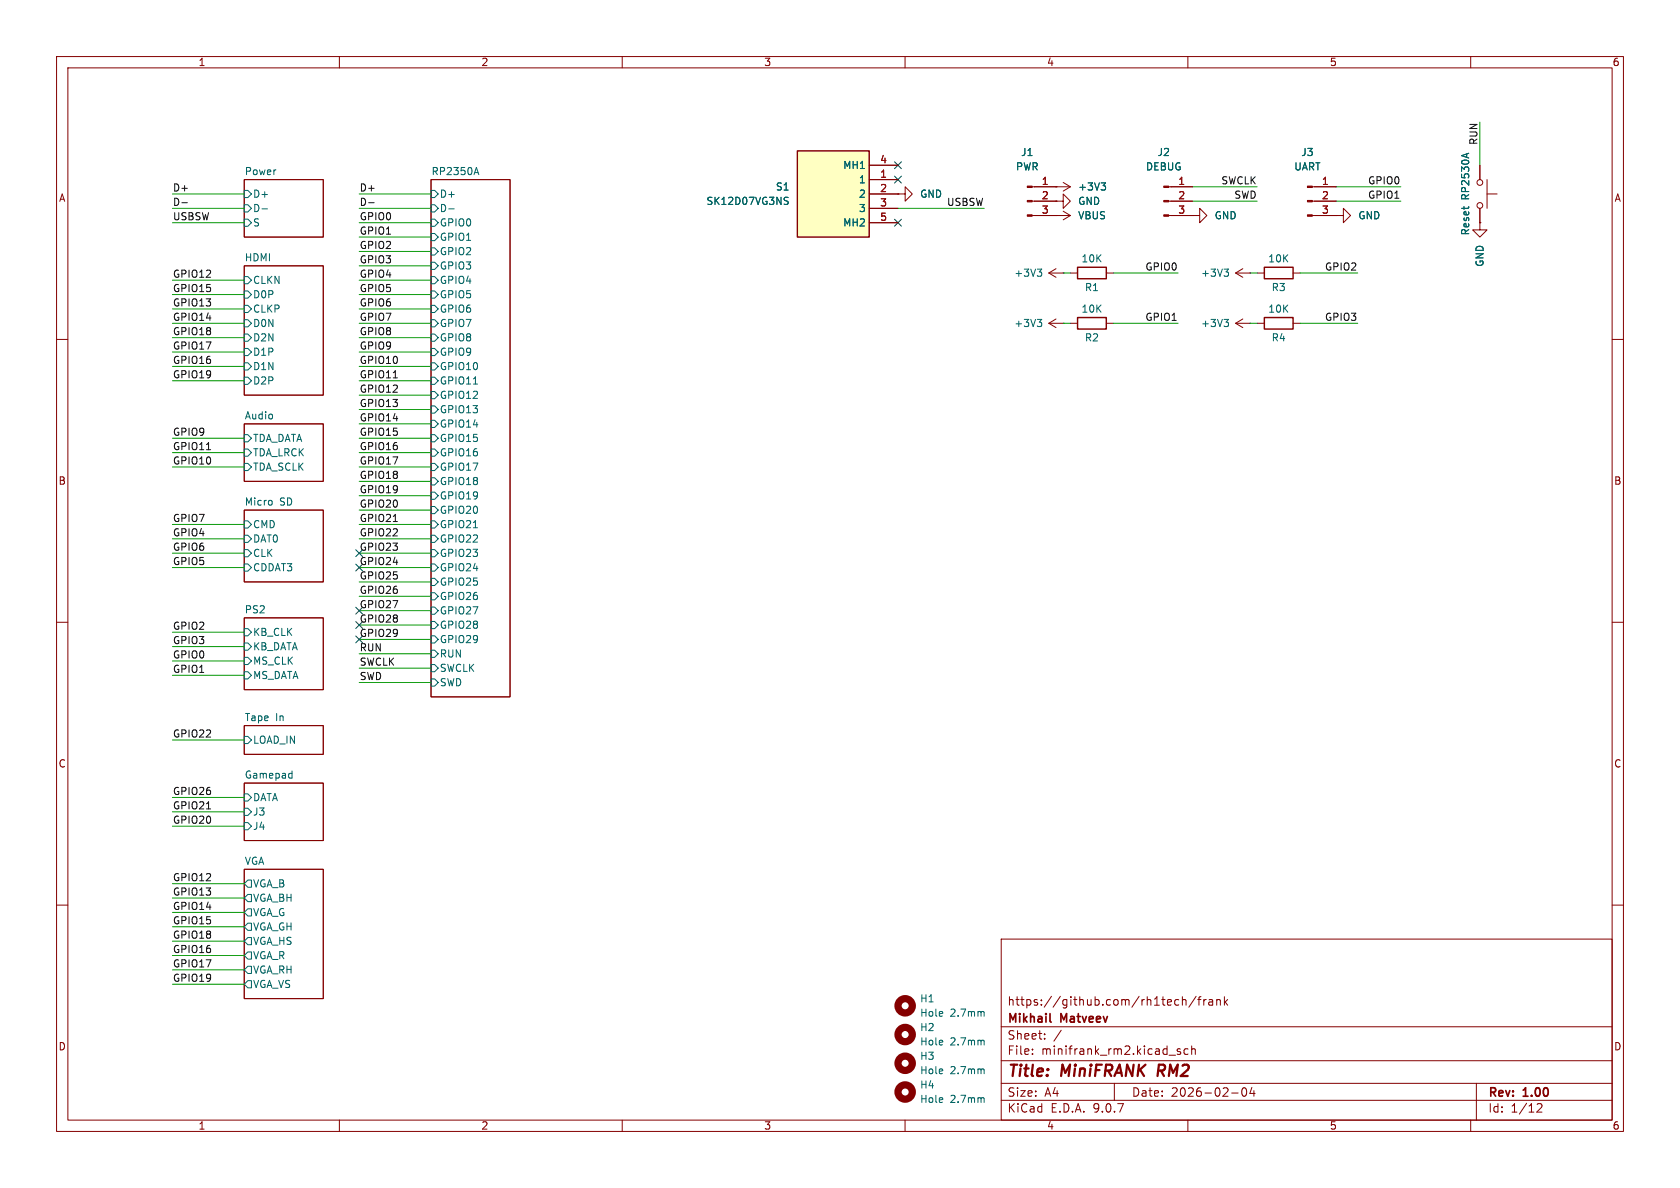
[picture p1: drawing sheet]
<svg xmlns="http://www.w3.org/2000/svg" width="297mm" height="210mm" viewBox="0 0 297 210" stroke-linecap="round" stroke-linejoin="round" font-family="sans-serif">
<g fill="none" stroke="#840000" stroke-width=".18">
<path d="M10 10h277v190h-277zM12 12h273v186h-273zM60 10v2M110 10v2M160 10v2M210 10v2M260 10v2M43.2 31.8h13.9v10.1h-13.9zM76.2 31.8h14v91.4h-14zM186.7 38.1h.1M186.7 35.6h1.3v-1.3l1.2 1.3-1.2 1.2v-1.2M186.7 35.6h.1"/>
<path d="M186.7 38.1h2.5M188 37.3l1.2 .8M189.2 38.1l-1.2 .8M232 38.1h4.2M232 33h4.2M232 35.6h4.2M236.2 38.1h1.3v-1.3l1.3 1.3-1.3 1.3v-1.3M236.2 38.1h.1M43.2 47h13.9v22.9h-13.9zM189.2 48.3h1.3M195.6 48.3h1.2M10 60h2"/>
<path d="M43.2 74.9h13.9v10.2h-13.9zM285 60h2M43.2 90.2h13.9v12.7h-13.9zM10 110h2M43.2 109.2h13.9v12.7h-13.9zM285 110h2M43.2 128.3h13.9v5.1h-13.9zM43.2 138.4h13.9v10.2h-13.9zM43.2 153.7h13.9v22.8h-13.9zM10 160h2M177 166h108v32h-108zM208 176.7l.4 .1"/>
<path d="M208.4 177.6l-.4 .1M209 176.8l.2-.1 .4 .1 .1 .9M209 176.2v1.5M211.5 176.1l-1.3 2M211.7 176.7h.6M212.3 176.2l-.3 .2v1.3M212.8 176.7v1M213.2 176.7l-.2 .1-.2 .2M213.7 176.8h.6l.1 .9M214.4 177.1h-.5a.29 .29 0 0 0-.2 .3 .29 .29 0 0 0 .2 .3l.5-.1M215.1 176.8l.2-.1 .4 .1v.9M215.1 176.7v1"/>
<path d="M216.5 176.2v1.5M216.6 177.1l.4 .6M217 176.7l-.5 .6M285 160h2M60 198v2M110 198v2M160 198v2M177 194.5h108M177 191.5h108M177 187.5h108M177 181.5h108M182.5 186.3v.1"/>
<path d="M182.5 185.5v.1M184.7 183.6v.1M184.7 182.8v.1M187.6 182.1l-1.3 2M197 191.5v3M206.7 186.5h1.1M208.7 185.5l-.4-.1-.2 .2 .1 .2 .5 .2v.3h-.6M210 198v2M210 185.5l-.4-.1-.3 .3v.4l.2 .2h.5M210.7 185.5l.2-.1 .3 .1 .1 .9M210.7 184.9v1.5M217.7 193.2h1.2"/>
<path d="M219.7 192.4l.2-.1a.81 .81 0 0 1 .6 .6 .81 .81 0 0 1-.3 .8l-.2 .1a.81 .81 0 0 1-.3-1.4zM221.3 192.2l-.3 1.1h.9M221.7 192.8v1M260 198v2M261 191.5v6.5M271.7 195.2l.6-.1 .2 .1 .1 .3-.9 1.1h.9"/>
</g>
<path d="M204.9 188.2l-.3 2" fill="none" stroke="#840000" stroke-width=".4"/>
<path d="M185.6 180.5l.2 .2" fill="none" stroke="#840000" stroke-width=".3"/>
<g fill="none" stroke="#006464" stroke-width=".18">
<path d="M43.2 33.7h.6l.6 .6-.6 .6h-.6zM43.2 36.2h.6l.6 .6-.6 .7h-.6zM43.2 38.7h.6l.6 .7-.6 .6h-.6zM46.3 36.9h1M76.2 33.7h.6l.7 .6-.7 .6h-.6zM76.2 36.2h.6l.7 .6-.7 .7h-.6zM76.2 38.7h.6l.7 .7-.7 .6h-.6zM79.3 36.9h1M83.9 30.5h.6M84.2 29.6l.4 1.3M43.2 48.9h.6l.6 .6-.6 .7h-.6zM43.2 51.4h.6l.6 .7-.6 .6h-.6z"/>
<path d="M43.2 54h.6l.6 .6-.6 .6h-.6zM43.2 56.5h.6l.6 .7-.6 .6h-.6zM43.2 59.1h.6l.6 .6-.6 .6h-.6zM76.2 41.3h.6l.7 .6-.7 .6h-.6zM76.2 43.8h.6l.7 .7-.7 .6h-.6zM76.2 46.4h.6l.7 .6-.7 .6h-.6zM76.2 48.9h.6l.7 .6-.7 .7h-.6zM76.2 51.4h.6l.7 .7-.7 .6h-.6zM76.2 54h.6l.7 .6-.7 .6h-.6zM76.2 56.5h.6l.7 .7-.7 .6h-.6zM76.2 59.1h.6l.7 .6-.7 .6h-.6zM43.2 76.8h.6l.6 .7-.6 .6h-.6z"/>
<path d="M43.2 79.4h.6l.6 .6-.6 .6h-.6zM43.2 61.6h.6l.6 .6-.6 .7h-.6zM43.2 64.1h.6l.6 .7-.6 .6h-.6zM43.2 66.7h.6l.6 .6-.6 .6h-.6zM76.2 61.6h.6l.7 .6-.7 .7h-.6zM76.2 64.1h.6l.7 .7-.7 .6h-.6zM76.2 66.7h.6l.7 .6-.7 .6h-.6zM76.2 69.2h.6l.7 .7-.7 .6h-.6zM76.2 71.8h.6l.7 .6-.7 .6h-.6zM76.2 74.3h.6l.7 .6-.7 .7h-.6zM76.2 76.8h.6l.7 .7-.7 .6h-.6zM76.2 79.4h.6l.7 .6-.7 .6h-.6z"/>
<path d="M83.7 67.9h.7M43.2 81.9h.6l.6 .7-.6 .6h-.6zM43.2 92.1h.6l.6 .6-.6 .6h-.6zM43.2 94.6h.6l.6 .7-.6 .6h-.6zM43.2 97.2h.6l.6 .6-.6 .6h-.6zM43.2 99.7h.6l.6 .6-.6 .7h-.6zM48.1 88.6v.6M76.2 81.9h.6l.7 .7-.7 .6h-.6zM76.2 84.5h.6l.7 .6-.7 .6h-.6zM76.2 87h.6l.7 .6-.7 .7h-.6zM76.2 89.5h.6l.7 .7-.7 .6h-.6zM76.2 92.1h.6l.7 .6-.7 .6h-.6z"/>
<path d="M76.2 94.6h.6l.7 .7-.7 .6h-.6zM76.2 97.2h.6l.7 .6-.7 .6h-.6zM76.2 99.7h.6l.7 .6-.7 .7h-.6zM83.7 93.3h.7M43.2 111.1h.6l.6 .7-.6 .6h-.6zM43.2 113.7h.6l.6 .6-.6 .6h-.6zM43.2 116.2h.6l.6 .6-.6 .7h-.6zM43.2 118.7h.6l.6 .7-.6 .6h-.6zM76.2 102.2h.6l.7 .7-.7 .6h-.6zM76.2 104.8h.6l.7 .6-.7 .6h-.6zM76.2 107.3h.6l.7 .7-.7 .6h-.6zM76.2 109.9h.6l.7 .6-.7 .6h-.6z"/>
<path d="M76.2 112.4h.6l.7 .6-.7 .7h-.6zM76.2 114.9h.6l.7 .7-.7 .6h-.6zM76.2 117.5h.6l.7 .6-.7 .6h-.6zM43.2 130.2h.6l.6 .6-.6 .6h-.6zM51.3 136.7l.3 .1M51.6 136.3v1.3M51.6 137.5l-.3 .1M76.2 120h.6l.7 .7-.7 .6h-.6zM43.2 140.3h.6l.6 .7-.6 .6h-.6zM43.2 142.9h.6l.6 .6-.6 .6h-.6zM43.2 145.4h.6l.6 .7-.6 .6h-.6zM43.8 155.6h.6v1.2h-.6l-.6-.6z"/>
<path d="M43.8 158.1h.6v1.3h-.6l-.6-.6zM43.8 160.7h.6v1.2h-.6l-.6-.6zM43.8 163.2h.6v1.3h-.6l-.6-.7zM43.8 165.7h.6v1.3h-.6l-.6-.6zM43.8 168.3h.6v1.2h-.6l-.6-.6zM43.8 170.8h.6v1.3h-.6l-.6-.6zM43.8 173.4h.6v1.2h-.6l-.6-.6z"/>
</g>
<g fill="#840000" stroke="#840000" stroke-width=".18">
<path d="M231.1 32.9h.9v.2h-.9z"/>
<path d="M231.1 35.4h.9v.3h-.9z"/>
<path d="M231.1 38h.9v.2h-.9z"/>
</g>
<path d="M190.5 47.2h5.1v2.1h-5.1z" fill="none" stroke="#840000" stroke-width=".25"/>
<path d="M141 26.7h12.7v15.2h-12.7z" fill="#ffffc2"/>
<path d="M141 26.7h12.7v15.2h-12.7zM190.5 56.1h5.1v2.1h-5.1zM223.5 56.1h5.1v2.1h-5.1zM223.5 47.2h5.1v2.1h-5.1z" fill="none" stroke="#840000" stroke-width=".25"/>
<g fill="none" stroke="#840000" stroke-width=".18">
<path d="M153.7 29.2h5M153.7 31.8h5M153.7 34.3h5M153.7 36.8h5M153.7 39.4h5M158.7 34.3h1.3v-1.3l1.3 1.3-1.3 1.3v-1.3M158.7 34.3h.1M182.5 33h6.7M182.5 35.6h4.2M182.5 38.1h4.2M186.7 33h.1M186.7 38.1h.1"/>
<path d="M186.7 35.6h.1M188 32.3l1.2 .7M189.2 33l-1.2 .8M206.6 33h4.2M206.6 35.6h4.2M206.6 38.1h4.2M210.8 38.1h1.3v-1.3l1.3 1.3-1.3 1.3v-1.3M210.8 38.1h.1M232.4 33h3.8M232.4 35.6h3.8M232.4 38.1h3.8M236.2 38.1h.1"/>
<path d="M261.6 39.4v1.2h1.3l-1.3 1.3-1.3-1.3h1.3M261.6 39.4h.1M261.6 29.2v2.6M261.6 36.8v2.6M262.9 34.3h1.8M262.9 31.8v5M185.4 57.2h2.6M185.4 57.2l1.3 .7M185.4 48.3l1.3 .7M185.4 48.3h2.6M186.7 56.4l-1.3 .8M186.7 47.5l-1.3 .8"/>
<path d="M188 57.2h.1M188 48.3h.1M189.2 57.2h1.3M195.6 57.2h1.2M218.4 57.2h2.6M218.4 48.3h2.6M218.4 48.3l1.3 .7M218.4 57.2l1.3 .7M219.7 47.5l-1.3 .8M219.7 56.4l-1.3 .8M221 48.3h.1M221 57.2h.1"/>
<path d="M222.2 57.2h1.3M222.2 48.3h1.3M228.6 57.2h1.3M228.6 48.3h1.3"/>
<circle cx="261.6" cy="36.3" r=".51"/>
<circle cx="261.6" cy="32.3" r=".51"/>
</g>
<g fill="none" stroke="#006464" stroke-width=".18">
<path d="M138.9 35.5l.3 .1 .1 .3-.2 .2h-.3M138.9 34.9h.4M194.7 32.3h.7l-.4 .5M195.2 32.8l.2 .3v.3l-.2 .2M259.7 27.1l-1.3 .4M183.4 56.5h.8l-.5 .4M183.4 47.6h.8l-.5 .5M183.9 56.9l.3 .3v.3l-.3 .2M183.9 48.1l.3 .2v.3l-.3 .2M216.4 56.5h.8l-.4 .4M216.4 47.6h.8l-.4 .5M216.9 48.1l.3 .2v.3l-.3 .2"/>
<path d="M216.9 56.9l.3 .3v.3l-.3 .2M173.8 178.8l.2 .2v.6M173.8 183.9l.2 .2v.6M173.8 189l.2 .1v.7M173.8 194l.2 .2v.7"/>
</g>
<g fill="#840000" stroke="#840000" stroke-width=".18">
<path d="M181.6 32.9h.9v.2h-.9z"/>
<path d="M181.6 35.4h.9v.3h-.9z"/>
<path d="M181.6 38h.9v.2h-.9z"/>
<path d="M205.7 32.9h.9v.2h-.9z"/>
<path d="M205.7 35.4h.9v.3h-.9z"/>
<path d="M205.7 38h.9v.2h-.9z"/>
</g>
<g fill="none" stroke="#840000" stroke-width="1.3">
<circle cx="160" cy="177.8" r="1.27"/>
<circle cx="160" cy="188" r="1.27"/>
<circle cx="160" cy="193" r="1.27"/>
<circle cx="160" cy="182.9" r="1.27"/>
</g>
<path d="M32.2 35.8h.9M65.2 35.8h.9M36.5 79.5h.7M69.5 66.8h.8M69.5 92.2h.8M36.5 143h.7" fill="none" stroke="#0f0f0f" stroke-width=".18"/>
<g fill="none" stroke="#009600" stroke-width=".18">
<path d="M30.5 34.3h12.7M30.5 39.4h12.7M30.5 36.8h12.7M63.5 34.3h12.7M63.5 39.4h12.7M63.5 36.8h12.7M158.7 36.8h15.3M210.8 33h11.4M210.8 35.6h11.4M236.2 33h11.4M236.2 35.6h11.4M261.6 21.6v7.6"/>
<path d="M30.5 57.2h12.7M30.5 52.1h12.7M30.5 54.6h12.7M30.5 59.7h12.7M30.5 49.5h12.7M63.5 57.2h12.7M63.5 52.1h12.7M63.5 54.6h12.7M63.5 59.7h12.7M63.5 47h12.7M63.5 41.9h12.7M63.5 44.5h12.7"/>
<path d="M63.5 49.5h12.7M188 57.2h1.2M188 48.3h1.2M196.8 57.2h11.5M196.8 48.3h11.5M221 57.2h1.2M221 48.3h1.2M229.9 57.2h10.1M229.9 48.3h10.1M30.5 77.5h12.7M30.5 62.2h12.7M30.5 64.8h12.7"/>
<path d="M30.5 67.3h12.7M63.5 77.5h12.7M63.5 62.2h12.7M63.5 64.8h12.7M63.5 67.3h12.7M63.5 74.9h12.7M63.5 72.4h12.7M63.5 69.9h12.7M30.5 95.3h12.7M30.5 82.6h12.7M30.5 80h12.7M30.5 97.8h12.7"/>
<path d="M30.5 92.7h12.7M63.5 95.3h12.7M63.5 82.6h12.7M63.5 80h12.7M63.5 90.2h12.7M63.5 97.8h12.7M63.5 85.1h12.7M63.5 92.7h12.7M63.5 87.6h12.7M30.5 100.3h12.7M30.5 114.3h12.7M30.5 116.8h12.7"/>
<path d="M30.5 111.8h12.7M30.5 119.4h12.7M63.5 115.6h12.7M63.5 110.5h12.7M63.5 102.9h12.7M63.5 100.3h12.7M63.5 113h12.7M63.5 105.4h12.7M63.5 108h12.7M63.5 118.1h12.7M30.5 130.8h12.7M63.5 120.7h12.7"/>
<path d="M30.5 158.8h12.7M30.5 141h12.7M30.5 143.5h12.7M30.5 146.1h12.7M30.5 156.2h12.7M30.5 166.4h12.7M30.5 168.9h12.7M30.5 171.5h12.7M30.5 174h12.7M30.5 161.3h12.7M30.5 163.8h12.7"/>
</g>
<g fill="none" stroke="#000084" stroke-width=".18">
<path d="M158.1 28.6l1.3 1.2M158.1 38.8l1.3 1.2M158.1 31.1l1.3 1.3M159.4 28.6l-1.3 1.2M159.4 38.8l-1.3 1.2M159.4 31.1l-1.3 1.3M62.9 99.7l1.2 1.2M62.9 97.2l1.2 1.2M64.1 99.7l-1.2 1.2M64.1 97.2l-1.2 1.2M62.9 109.9l1.2 1.2M62.9 107.3l1.2 1.3"/>
<path d="M62.9 112.4l1.2 1.2M64.1 109.9l-1.2 1.2M64.1 107.3l-1.2 1.3M64.1 112.4l-1.2 1.2"/>
</g>
<g font-size="2.8" fill="#840000">
<text x="178" y="190.9">Title:</text>
<text x="187.7" y="190.9">MiniFRANK</text>
<text x="205.5" y="190.9">RM2</text>
</g>
<g font-size="2.1" fill="#840000">
<text x="178" y="178">https://github.com/rh1tech/frank</text>
<text x="178" y="184">Sheet:</text>
<text x="178" y="181.2">Mikhail</text>
<text x="187.6" y="181.2">Matveev</text>
<text x="178" y="186.7">File:</text>
<text x="184.1" y="186.7">minifrank_rm2.kicad_sch</text>
<text x="178" y="196.9">KiCad</text>
<text x="178" y="194.1">Size:</text>
<text x="184.7" y="194.1">A4</text>
<text x="185.7" y="196.9">E.D.A.</text>
<text x="193.3" y="196.9">9.0.7</text>
<text x="200" y="194.1">Date:</text>
<text x="207" y="194.1">2026-02-04</text>
<text x="263" y="194.3">Rev:</text>
<text x="263" y="196.9">Id:</text>
<text x="267.1" y="196.9">1/12</text>
<text x="269.4" y="194.3">1.00</text>
</g>
<g font-size="1.8" fill="#840000">
<text x="35" y="11.9">1</text>
<text x="85" y="11.9">2</text>
<text x="135" y="11.9">3</text>
<text x="185" y="11.9">4</text>
<text x="235" y="11.9">5</text>
<text x="285" y="11.9">6</text>
<text x="10.3" y="35.9">A</text>
<text x="285.3" y="35.9">A</text>
<text x="10.3" y="85.9">B</text>
<text x="285.3" y="85.9">B</text>
<text x="10.3" y="135.9">C</text>
<text x="285.3" y="135.9">C</text>
<text x="10.3" y="185.9">D</text>
<text x="285.3" y="185.9">D</text>
<text x="35" y="199.9">1</text>
<text x="85" y="199.9">2</text>
<text x="135" y="199.9">3</text>
<text x="185" y="199.9">4</text>
<text x="235" y="199.9">5</text>
<text x="285" y="199.9">6</text>
</g>
<g font-size="1.8" fill="#a90000">
<text x="155.5" y="29">4</text>
<text x="155.5" y="31.5">1</text>
<text x="155.5" y="34">2</text>
<text x="184.1" y="32.8">1</text>
<text x="184.1" y="35.3">2</text>
<text x="208.2" y="32.8">1</text>
<text x="208.2" y="35.3">2</text>
<text x="233.6" y="32.8">1</text>
<text x="233.6" y="35.3">2</text>
<text x="155.5" y="36.6">3</text>
<text x="155.5" y="39.1">5</text>
<text x="184.1" y="37.8">3</text>
<text x="208.2" y="37.8">3</text>
<text x="233.6" y="37.8">3</text>
</g>
<g font-size="1.8" fill="#006464">
<text x="180.4" y="27.8">J1</text>
<text x="204.5" y="27.8">J2</text>
<text x="229.9" y="27.8">J3</text>
<text x="43.2" y="31">Power</text>
<text x="44.6" y="35.2">D+</text>
<text x="76.2" y="31">RP2350A</text>
<text x="77.7" y="35.2">D+</text>
<text x="137.1" y="33.9">S1</text>
<text x="149" y="30.1">MH1</text>
<text x="151.7" y="32.6">1</text>
<text x="151.7" y="35.2">2</text>
<text x="162.6" y="35.2">GND</text>
<text x="179.5" y="30.3">PWR</text>
<text x="190.5" y="33.9">+3V3</text>
<text x="202.5" y="30.3">DEBUG</text>
<text x="228.7" y="30.3">UART</text>
<text x="259.9" y="35.3" transform="rotate(-90 259.9 35.3)">RP2530A</text>
<text x="44.6" y="37.7">D-</text>
<text x="44.6" y="40.2">S</text>
<text x="77.7" y="37.7">D-</text>
<text x="77.7" y="40.2">GPIO0</text>
<text x="124.8" y="36.4">SK12D07VG3NS</text>
<text x="149" y="40.2">MH2</text>
<text x="151.7" y="37.7">3</text>
<text x="190.5" y="36.4">GND</text>
<text x="190.5" y="39">VBUS</text>
<text x="214.6" y="39">GND</text>
<text x="240" y="39">GND</text>
<text x="259.9" y="41.7" transform="rotate(-90 259.9 41.7)">Reset</text>
<text x="43.2" y="46.3">HDMI</text>
<text x="77.7" y="42.8">GPIO1</text>
<text x="77.7" y="45.3">GPIO2</text>
<text x="77.7" y="47.9">GPIO3</text>
<text x="191.1" y="46.6">10K</text>
<text x="224.1" y="46.6">10K</text>
<text x="262.5" y="47.3" transform="rotate(-90 262.5 47.3)">GND</text>
<text x="44.6" y="50.4">CLKN</text>
<text x="44.6" y="52.9">D0P</text>
<text x="77.7" y="50.4">GPIO4</text>
<text x="77.7" y="52.9">GPIO5</text>
<text x="179.2" y="49.1">+3V3</text>
<text x="191.7" y="51.7">R1</text>
<text x="212.2" y="49.1">+3V3</text>
<text x="224.7" y="51.7">R3</text>
<text x="44.6" y="55.5">CLKP</text>
<text x="44.6" y="58">D0N</text>
<text x="77.7" y="55.5">GPIO6</text>
<text x="77.7" y="58">GPIO7</text>
<text x="179.2" y="58">+3V3</text>
<text x="191.1" y="55.5">10K</text>
<text x="212.2" y="58">+3V3</text>
<text x="224.1" y="55.5">10K</text>
<text x="44.6" y="60.6">D2N</text>
<text x="44.6" y="63.1">D1P</text>
<text x="44.6" y="65.6">D1N</text>
<text x="77.7" y="60.6">GPIO8</text>
<text x="77.7" y="63.1">GPIO9</text>
<text x="77.7" y="65.6">GPIO10</text>
<text x="191.7" y="60.6">R2</text>
<text x="224.7" y="60.6">R4</text>
<text x="44.6" y="68.2">D2P</text>
<text x="77.7" y="68.2">GPIO11</text>
<text x="77.7" y="70.7">GPIO12</text>
<text x="43.2" y="74.2">Audio</text>
<text x="77.7" y="73.3">GPIO13</text>
<text x="77.7" y="75.8">GPIO14</text>
<text x="44.6" y="78.3">TDA_DATA</text>
<text x="44.6" y="80.9">TDA_LRCK</text>
<text x="44.6" y="83.4">TDA_SCLK</text>
<text x="77.7" y="78.3">GPIO15</text>
<text x="77.7" y="80.9">GPIO16</text>
<text x="77.7" y="83.4">GPIO17</text>
<text x="43.2" y="89.5">Micro</text>
<text x="49.4" y="89.5">SD</text>
<text x="77.7" y="86">GPIO18</text>
<text x="77.7" y="88.5">GPIO19</text>
<text x="44.6" y="93.6">CMD</text>
<text x="77.7" y="91">GPIO20</text>
<text x="77.7" y="93.6">GPIO21</text>
<text x="44.6" y="96.1">DAT0</text>
<text x="44.6" y="98.7">CLK</text>
<text x="44.6" y="101.2">CDDAT3</text>
<text x="77.7" y="96.1">GPIO22</text>
<text x="77.7" y="98.7">GPIO23</text>
<text x="77.7" y="101.2">GPIO24</text>
<text x="77.7" y="103.7">GPIO25</text>
<text x="77.7" y="106.3">GPIO26</text>
<text x="43.2" y="108.5">PS2</text>
<text x="44.6" y="112.6">KB_CLK</text>
<text x="77.7" y="108.8">GPIO27</text>
<text x="77.7" y="111.4">GPIO28</text>
<text x="77.7" y="113.9">GPIO29</text>
<text x="44.6" y="115.2">KB_DATA</text>
<text x="44.6" y="117.7">MS_CLK</text>
<text x="77.7" y="116.4">RUN</text>
<text x="77.7" y="119">SWCLK</text>
<text x="44.6" y="120.2">MS_DATA</text>
<text x="77.7" y="121.5">SWD</text>
<text x="43.2" y="127.6">Tape</text>
<text x="44.6" y="131.7">LOAD_IN</text>
<text x="48.7" y="127.6">In</text>
<text x="43.2" y="137.7">Gamepad</text>
<text x="44.6" y="141.8">DATA</text>
<text x="44.6" y="144.4">J3</text>
<text x="44.6" y="146.9">J4</text>
<text x="43.2" y="153">VGA</text>
<text x="44.6" y="157.1">VGA_B</text>
<text x="44.6" y="159.6">VGA_BH</text>
<text x="44.6" y="162.2">VGA_G</text>
<text x="44.6" y="164.7">VGA_GH</text>
<text x="44.6" y="167.2">VGA_HS</text>
<text x="44.6" y="169.8">VGA_R</text>
<text x="44.6" y="172.3">VGA_RH</text>
<text x="44.6" y="174.9">VGA_VS</text>
<text x="162.6" y="179.9">Hole</text>
<text x="162.6" y="177.4">H1</text>
<text x="168" y="179.9">2.7mm</text>
<text x="162.6" y="185">Hole</text>
<text x="162.6" y="182.5">H2</text>
<text x="168" y="185">2.7mm</text>
<text x="162.6" y="190.1">Hole</text>
<text x="162.6" y="187.6">H3</text>
<text x="168" y="190.1">2.7mm</text>
<text x="162.6" y="195.2">Hole</text>
<text x="162.6" y="192.6">H4</text>
<text x="168" y="195.2">2.7mm</text>
</g>
<g font-size="1.8" fill="#0f0f0f">
<text x="261.3" y="25.7" transform="rotate(-90 261.3 25.7)">RUN</text>
<text x="30.5" y="33.9">D+</text>
<text x="63.5" y="33.9">D+</text>
<text x="215.8" y="32.7">SWCLK</text>
<text x="218.1" y="35.2">SWD</text>
<text x="241.8" y="35.2">GPIO1</text>
<text x="241.8" y="32.7">GPIO0</text>
<text x="30.5" y="36.5">D-</text>
<text x="30.5" y="39">USBSW</text>
<text x="63.5" y="39">GPIO0</text>
<text x="63.5" y="36.5">D-</text>
<text x="63.5" y="41.6">GPIO1</text>
<text x="167.3" y="36.5">USBSW</text>
<text x="63.5" y="46.6">GPIO3</text>
<text x="63.5" y="44.1">GPIO2</text>
<text x="202.4" y="47.9">GPIO0</text>
<text x="234.1" y="47.9">GPIO2</text>
<text x="30.5" y="49.2">GPIO12</text>
<text x="30.5" y="51.7">GPIO15</text>
<text x="63.5" y="49.2">GPIO4</text>
<text x="63.5" y="51.7">GPIO5</text>
<text x="30.5" y="54.3">GPIO13</text>
<text x="30.5" y="59.3">GPIO18</text>
<text x="30.5" y="56.8">GPIO14</text>
<text x="63.5" y="54.3">GPIO6</text>
<text x="63.5" y="56.8">GPIO7</text>
<text x="63.5" y="59.3">GPIO8</text>
<text x="202.4" y="56.8">GPIO1</text>
<text x="234.1" y="56.8">GPIO3</text>
<text x="30.5" y="61.9">GPIO17</text>
<text x="30.5" y="64.4">GPIO16</text>
<text x="63.5" y="61.9">GPIO9</text>
<text x="63.5" y="64.4">GPIO10</text>
<text x="30.5" y="67">GPIO19</text>
<text x="63.5" y="67">GPIO11</text>
<text x="63.5" y="69.5">GPIO12</text>
<text x="30.5" y="77.1">GPIO9</text>
<text x="63.5" y="74.6">GPIO14</text>
<text x="63.5" y="77.1">GPIO15</text>
<text x="63.5" y="72">GPIO13</text>
<text x="30.5" y="79.7">GPIO11</text>
<text x="30.5" y="82.2">GPIO10</text>
<text x="63.5" y="79.7">GPIO16</text>
<text x="63.5" y="82.2">GPIO17</text>
<text x="63.5" y="84.7">GPIO18</text>
<text x="63.5" y="87.3">GPIO19</text>
<text x="63.5" y="89.8">GPIO20</text>
<text x="30.5" y="92.4">GPIO7</text>
<text x="30.5" y="94.9">GPIO4</text>
<text x="63.5" y="94.9">GPIO22</text>
<text x="63.5" y="92.4">GPIO21</text>
<text x="30.5" y="100">GPIO5</text>
<text x="30.5" y="97.4">GPIO6</text>
<text x="63.5" y="100">GPIO24</text>
<text x="63.5" y="97.4">GPIO23</text>
<text x="63.5" y="105.1">GPIO26</text>
<text x="63.5" y="107.6">GPIO27</text>
<text x="63.5" y="102.5">GPIO25</text>
<text x="30.5" y="111.4">GPIO2</text>
<text x="30.5" y="114">GPIO3</text>
<text x="63.5" y="110.1">GPIO28</text>
<text x="63.5" y="112.7">GPIO29</text>
<text x="30.5" y="116.5">GPIO0</text>
<text x="30.5" y="119">GPIO1</text>
<text x="63.5" y="115.2">RUN</text>
<text x="63.5" y="117.8">SWCLK</text>
<text x="63.5" y="120.3">SWD</text>
<text x="30.5" y="130.5">GPIO22</text>
<text x="30.5" y="143.2">GPIO21</text>
<text x="30.5" y="140.6">GPIO26</text>
<text x="30.5" y="145.7">GPIO20</text>
<text x="30.5" y="155.9">GPIO12</text>
<text x="30.5" y="160.9">GPIO14</text>
<text x="30.5" y="158.4">GPIO13</text>
<text x="30.5" y="163.5">GPIO15</text>
<text x="30.5" y="166">GPIO18</text>
<text x="30.5" y="173.6">GPIO19</text>
<text x="30.5" y="171.1">GPIO17</text>
<text x="30.5" y="168.6">GPIO16</text>
</g>
</svg>
